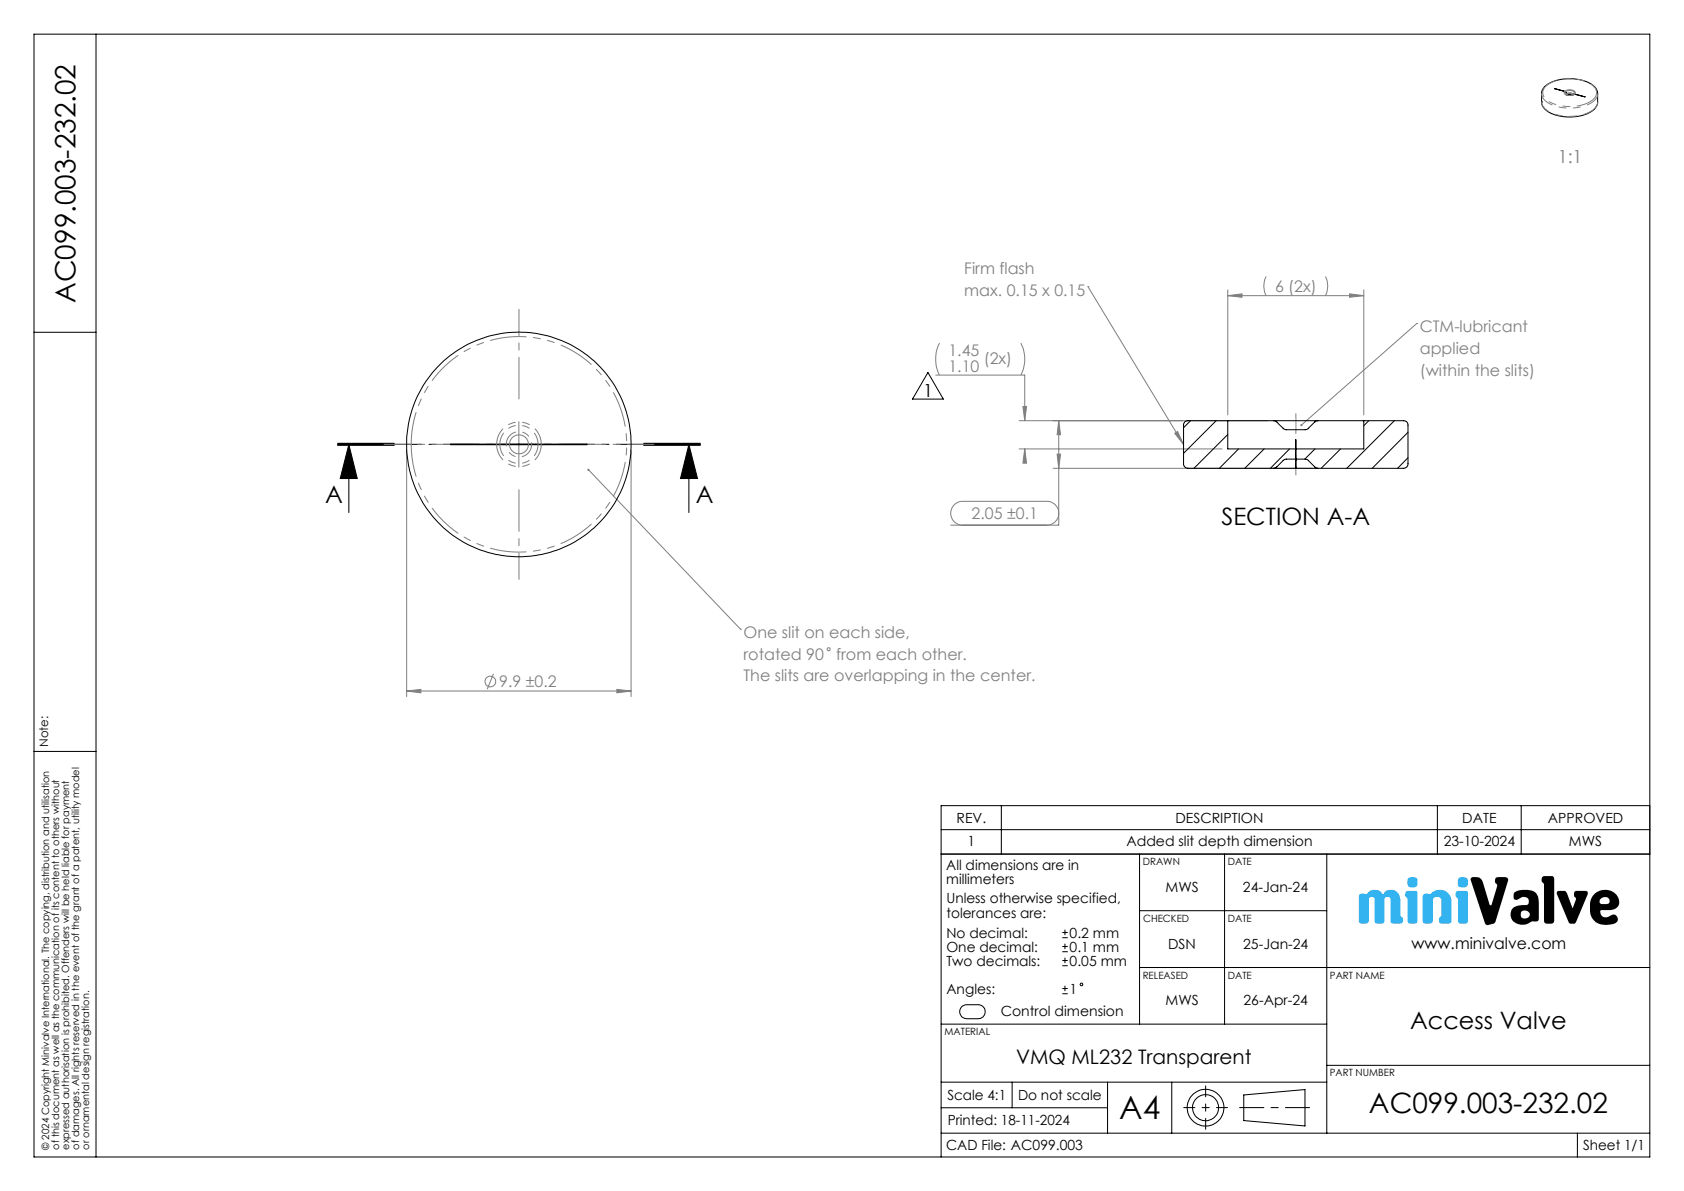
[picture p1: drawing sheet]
<svg xmlns="http://www.w3.org/2000/svg" width="297mm" height="210mm" viewBox="0 0 297 210" stroke-linecap="round" stroke-linejoin="round" font-family="sans-serif">
<g fill="none" stroke="#000" stroke-width=".18">
<path d="M6 6h285v198h-285zM16.9 6v198M6 58.6h10.9M6 132.5h10.9M201 150.6v30M216 150.6v30M234 150.6v49.2M291 150.6h-125v53.4M169.6 177.5l.7-.3h2.2a1.23 1.23 0 0 1 1.2 1.2 1.23 1.23 0 0 1-1.2 1.2h-2a1.26 1.26 0 0 1-1.1-.7 1.26 1.26 0 0 1 .2-1.4zM201 170.6h90M201 160.6h33M166 199.8h125"/>
<path d="M166 190.8h68M166 180.6h68M166 195.3h29.3M178.5 190.8v4.5M195.3 190.8v9M206.7 190.8v9M219.4 193.1l10.8-1v6.4l-10.8-.9zM234 187.8h57M278.2 199.8v4.2"/>
<circle cx="212.6" cy="195.3" r="2.29"/>
<circle cx="212.6" cy="195.3" r="3.2"/>
</g>
<path d="M212.6 191.5v7.6M216.5 195.3h-7.7" fill="none" stroke="#000" stroke-width=".18" stroke-dasharray="15.2 1.3 1.3 1.3" stroke-dashoffset="13.3"/>
<path d="M218.6 195.3h12.4" fill="none" stroke="#000" stroke-width=".18" stroke-dasharray="15.2 1.3 1.3 1.3" stroke-dashoffset="11"/>
<path d="M281 157.9a2.55 2.55 0 0 1 2.8-.9 2.55 2.55 0 0 1 1.8 2.3l-.3 .6a1.82 1.82 0 0 1-1.5 .6h-1.2a.39 .39 0 0 0-.4 .2 .39 .39 0 0 0 .1 .4l.3 .5 .4 .1h.6l1-.5 .4 .2 .3 .5v.5l-.4 .4-.7 .2a2.84 2.84 0 0 1-3.7-1.9v-2.1zM282.3 158.5l-.2 .2v.5l.2 .1 1.1 .1 .4-.2v-.6l-.2-.3-.7-.1zM274.6 157.2l.3-.1h1.1l.2 .1 1.2 2.9 .6-1.5-.1-.3-.3-.3 .1-.7 .3-.2h1.7a.41 .41 0 0 1 .3 .6l-2.1 5-.2 .2h-.7l-.4-.3-2-5zM272 154.6l.3-.1h1.5l.3 .2v7.7l-.1 .3-.4 .2-1-.1-.3-.4v-6.5l-.4-.5zM267.1 157.4l.7-.4 .9-.1a2.3 2.3 0 0 1 2.4 1l.3 1.1v3.2l-.4 .3-.8-.1-.5 .3a2.17 2.17 0 0 1-3.3-1.2l.1-.6a1.46 1.46 0 0 1 1.5-1.2l1.5-.2 .1-.3v-.6l-.4-.4-.6-.1-.9 .5h-.5l-.3-.2v-.7zM268.4 160.7l-.2 .3v.5l.2 .3 .8 .1 .5-.3 .1-.6-.3-.3-.5-.2zM259.5 154.7l.9-.1a1.19 1.19 0 0 1 1.1 1l1.2 4h.3l1.1-3.4v-.2l-.4-.3 .1-.9 .4-.2h1.3l.3 .2 .2 .3-2.3 7.5-.3 .3-.9 .2-.4-.1-.2-.2-2.5-7.6z" fill-rule="evenodd" fill="#000"/>
<path d="M257.2 154.9l.6-.3 .9 .2 .2 .6-.2 .9-.5 .2-.8-.1-.3-.4zM256.9 157.2l.2-.1h1.5l.3 .3v5.1l-.3 .3-1 .1-.5-.4v-3.9l-.4-.6v-.5zM251.1 157.7l.3-.2 .9 .1a2.04 2.04 0 0 1 2.4-.6 2.04 2.04 0 0 1 1.3 2v3.5l-.1 .2-.3 .2h-1.4l-.3-.2-.1-.8 .4-.5v-2.8l-.2-.3-.7-.2-.6 .5-.1 4.1-.4 .2-1-.1-.3-.4v-4.3zM247.9 157.3l.3-.2h1.5l.3 .3v5.1l-.3 .3h-1.1l-.4-.4v-3.9l-.4-.5zM239.7 157.8l.4-.3 .7 .1a.65 .65 0 0 0 .6-.4 1.68 1.68 0 0 1 2.5 .4h.2a1.58 1.58 0 0 1 2.6 0l.3 1v2.8l.4 .6v.6l-.3 .2-1.4 .1-.4-.3v-4.1l-.4-.3h-.4a.32 .32 0 0 0-.3 .4l-.1 4.1-.4 .2h-.8l-.4-.2-.1-4.3-.3-.2-.3-.1-.4 .3-.1 4.3-.4 .2h-.8l-.5-.4zM248.4 154.9l.6-.3 .6 .1 .3 .2 .1 .3-.1 1-.6 .3-.9-.2-.2-.5z" fill-rule="evenodd" fill="#33b3f0"/>
<g fill="none" stroke="#808080" stroke-width=".18">
<path d="M191.9 50.5h.1M191.9 50.5l16.8 27.9M216.5 52.1l2.5-.3v.6zM216.5 51.1v22.1M216.5 52.1h24M223.3 48.7a3.6 3.6 0 0 0 0 3.4M233.8 48.7a3.6 3.6 0 0 1 0 3.4M238 51.8l2.5 .3-2.5 .3zM240.5 51.1v22.1M249.9 57h.1M249.9 57l-20.4 18M71.7 79.4v43.4"/>
<path d="M87.5 78.4h8M91.5 74.4v8M111.3 79.4v43.4M165 66.1h15.7v8.1M165.7 60.5a6.3 6.3 0 0 0 0 5.6M179.7 74.2h43.9M179.7 79.2h35.8M180.1 60.5a6.3 6.3 0 0 1 0 5.6M180.4 71.7h.6l-.3 2.5zM180.7 79.2l.3 2.5h-.6zM180.7 79.2v2.5M186.7 74.2l.3 2.5h-.6z"/>
<path d="M186.7 74.2v18.4h-19M207.2 76.4l.5-.3 1 2.3zM103.8 82.8l26.8 28.1M169.8 92.6a2.1 2.1 0 0 1-2.1-2.1 2.1 2.1 0 0 1 2.1-2.1h14.8a2.1 2.1 0 0 1 2.1 2.1 2.1 2.1 0 0 1-2.1 2.1M185.7 82.6h45.8M186.4 80.1h.6l-.3 2.5zM87 118.8l-1.1 2.7M130.6 110.9h.1M71.7 121.8l2.5-.2v.6zM71.7 121.8h39.6M108.8 121.6l2.5 .2-2.5 .4z"/>
<circle cx="146.1" cy="114.5" r=".26"/>
<circle cx="86.5" cy="120.2" r=".94"/>
</g>
<g fill="none" stroke="#000" stroke-width=".18">
<path d="M59.5 78.5h10zM59.5 78.3h10M59.5 78.2h10M61.5 78.4l1.5 6h-3zM61.5 78.4v12M113.5 78.3h10M113.5 78.2h10M113.5 78.5h10M121.5 78.4l1.5 6h-3zM121.5 78.4v12M163.7 65.7l2.7 4.7h-5.5zM166 142.1h125v8.5h-125z"/>
<path d="M166 146.3h125M176.6 142.1v8.5M253.5 142.1v8.5M268.3 142.1v8.5M187.4 165.3h.9M187.4 164.4h.9M187.4 167.8h.9M187.4 166.9h.9M187.4 170.3h.9M187.4 169.4h.9M187.4 175.2h.9M187.4 174.3h.9"/>
<path d="M187.8 163.9v1M187.8 166.4v.9M187.8 168.9v.9M187.8 173.8v1"/>
<circle cx="190.7" cy="173.6" r=".23"/>
</g>
<path d="M123.5 78.3h-64" fill="none" stroke="#000" stroke-width=".18" stroke-dasharray="6.3 1.3 1.3 1.3" stroke-dashoffset="1.7"/>
<path d="M83.5 78.3h-15.8M91.5 70.3v-15.8M99.5 78.3h15.8M91.5 86.3v15.8" fill="none" stroke="#808080" stroke-width=".18" stroke-dasharray="15.2 1.3 1.3 1.3" stroke-dashoffset="7.9"/>
<path d="M228.5 72.9v10.8" fill="none" stroke="#808080" stroke-width=".18" stroke-dasharray="15.2 1.3 1.3 1.3" stroke-dashoffset="11.7"/>
<path d="M228.5 73.8v2" fill="none" stroke="#c0c0c0" stroke-width=".18"/>
<path d="M121.5 78.4l1.5 6h-3zM61.5 78.4l1.5 6h-3z" fill="#000"/>
<g fill="#808080">
<path d="M103.6 82.7a.21 .21 0 0 0 .2 .3 .21 .21 0 0 0 .2-.2 .21 .21 0 0 0-.3-.2l.1 .2zM207.2 76.4l.5-.3 1 2.3zM229.3 74.9l.1 .2 .1-.1-.1 .1a.21 .21 0 0 0 .3 0 .21 .21 0 0 0-.1-.3 .21 .21 0 0 0-.3 .1z"/>
<path d="M71.7 121.8l2.5-.2v.6zM108.8 121.6l2.5 .2-2.5 .4zM186.7 74.2l.3 2.5h-.6zM186.4 80.1h.6l-.3 2.5zM216.5 52.1l2.5-.3v.6zM238 51.8l2.5 .3-2.5 .3zM180.4 71.7h.6l-.3 2.5zM180.7 79.2l.3 2.5h-.6z"/>
</g>
<g fill="none" stroke="#000" stroke-width=".18">
<path d="M271.9 18h.1M272.3 15.4l.6-.6 .8-.3 1.6-.5 2.3-.1 1.4 .2 1.6 .7 .9 .8 .3 .7-.1 2.1-.4 .7-.5 .5-1.7 .7-1.3 .3h-1.5l-2-.3-1.5-.7-.6-.6-.2-.5-.1-2.2zM274.2 15.6h.1M274.2 15.6l1.7 .5M274.2 15.6v.1M275.9 16.1l.4 .4M276.2 16.7l.3 .1h.6l.4-.1M276.2 16.7h.1M276.3 16.5l.2 .1M276.3 16.5l.1 .1M276.5 16.6l.7 .2M277.5 16.7h.1"/>
<path d="M277.6 16.6l1.9 .5M277.6 16.6l-.2 .1M279.5 17.1h.1M79.5 78.3h24v.1h-24zM91.5 78.3v.1M210 74.2l-1.3 1.2M214.5 74.2l-5.8 5.7M216.5 74.2v5h12M216.5 76.6l-5.9 6M218.4 79.2l-3.3 3.4M223 79.2l-3.5 3.4M224.6 74.2h-15.3l-.3 .2-.3 .4v7.1l.5 .6 15.4 .1"/>
<path d="M224.6 74.2l.5 .1 1.2 1.3 .4 .2 3.7-.1 .3-.1 1.2-1.2 .5-.2M224.6 74.2h7.8M227.4 79.2l-3.4 3.4M231.9 79.2l-1.8 1.8M232.4 74.2h15.3l.3 .1 .3 .5v7.1l-.4 .6-15.5 .1M236.4 79.2l-3.4 3.4M240.5 74.2v5h-11.9M241.4 74.2l-.9 .9M245.9 74.2l-8.4 8.4M248.3 76.2l-6.3 6.4M224.6 82.6h3.9M228.5 81v1.6"/>
<path d="M228.5 81h-2l-1.4 1.4-.5 .2M228.5 81v-3.4l.1 3.4M228.5 82.6h.1M228.6 81v1.6M228.6 81h1.9l1.5 1.4 .4 .2M228.6 82.6h3.8M248.3 80.7l-1.8 1.9"/>
<circle cx="91.5" cy="78.4" r="19.8"/>
</g>
<path d="M87.6 78.3l.3-1.5 .8-1.2 1.3-.9 1.5-.3 1.5 .3 1.3 .9 .9 1.2 .3 1.5M95.5 78.4l-.3 1.5-.9 1.2-1.2 .9-1.5 .3-1.5-.3-1.4-.9-.8-1.2-.3-1.5" fill="none" stroke="#808080" stroke-width=".18" stroke-dasharray="6.3 1.3 1.3 1.3 1.3 1.3" stroke-dashoffset="3.4"/>
<path d="M272.6 15.2l-.4 .5-.1 .5 .1 .5 .3 .6 1.2 .9 1.8 .5h2.1l2-.4 1.4-.8 .4-.5 .2-.5-.2-.8-.7-.8-1.1-.6-1.5-.3-1.6-.1-1.5 .2-1.4 .4-1 .7M88.2 78.4l.2 1.2 .7 1.1 1.1 .7 1.3 .3 1.2-.2 1.2-.8 .7-1.1 .3-1.2M94.9 78.3l-.3-1.3-.7-1-1.1-.8-1.2-.2-1.3 .2-1.2 .8-.7 1-.2 1.3" fill="none" stroke="#808080" stroke-width=".18" stroke-dasharray="6.3 1.3 1.3 1.3 1.3 1.3" stroke-dashoffset="4.3"/>
<path d="M72.5 78.3a19 19 0 0 0 28.2 16.7 19 19 0 0 0 .9-32.8 19 19 0 0 0-29 15.2l-.1 .9" fill="none" stroke="#808080" stroke-width=".18" stroke-dasharray="6.3 1.3 1.3 1.3 1.3 1.3" stroke-dashoffset=".6"/>
<path d="M281.8 16.5l-.4 1-1 .8-1.6 .6-1.9 .2-1.9-.2-1.6-.6-1.1-.8-.3-.5-.1-.5M89.3 78.3l.1-.8 .5-.7 .7-.5 .9-.2 .8 .2 .8 .4 .5 .8 .2 .8M93.8 78.4l-.2 .8-.5 .7-.7 .5-.8 .2-.9-.2-.7-.4-.5-.8-.2-.8" fill="none" stroke="#808080" stroke-width=".18" stroke-dasharray="6.3 1.3 1.3 1.3 1.3 1.3" stroke-dashoffset="3.5"/>
<path d="M276 16.1l.5-.2h.8l.5 .3-.1 .4M276.1 16.2l-.1 .2 .2 .2M276.3 16.7v-.2M276.4 16.5l.7-.1 .2 .1 .1 .2M276.5 16.6v.2M277.2 16.8v-.2l-.2-.1-.5 .1M277.5 16.6h.1M277.6 16.6v-.3l-.4-.3h-.6l-.5 .2M277.7 16.6l-.6 .2h-.7l-.5-.3 .1-.4M281.2 19.2l.4-.6 .2-.6M89.9 78.4l.1 .6 .4 .5 .5 .4 .6 .1 .7-.1 .5-.4 .4-.5 .1-.6M93.2 78.3l-.1-.6-.4-.5-.5-.4-.7-.1-.6 .1-.5 .4-.4 .5-.1 .6" fill="none" stroke="#808080" stroke-width=".18" stroke-dasharray="6.3 1.3 1.3 1.3 1.3 1.3"/>
<path d="M271.9 18l.3 .8 .7 .7 1.2 .6 1.5 .3 1.7 .1 1.6-.2 1.4-.5 .9-.6" fill="none" stroke="#808080" stroke-width=".18" stroke-dasharray="6.3 1.3 1.3 1.3 1.3 1.3" stroke-dashoffset="4.2"/>
<text font-size="5.6" x="197.4" y="197.3">A4</text>
<g font-size="4.9">
<text x="13.3" y="53.4" transform="rotate(-90 13.3 53.4)">AC099.003-232.02</text>
<text x="241.4" y="196.2">AC099.003-232.02</text>
</g>
<g font-size="4.2">
<text x="57.3" y="88.6">A</text>
<text x="122.7" y="88.6">A</text>
<text x="215.4" y="92.6">SECTION A-A</text>
<text x="248.7" y="181.3">Access Valve</text>
</g>
<text font-size="3.5" x="179.2" y="187.7">VMQ ML232 Transparent</text>
<text font-size="3.2" fill="#808080" x="274.7" y="28.7">1:1</text>
<text font-size="3.2" x="162.8" y="69.9">1</text>
<g font-size="2.8" fill="#808080">
<text x="170.1" y="48.3">Firm flash</text>
<text x="170.1" y="52.1">max. 0.15 x 0.15</text>
<text x="224.9" y="51.5">6 (2x)</text>
<text x="250.4" y="58.6">CTM-lubricant</text>
<text x="167.3" y="62.7">1.45</text>
<text x="167.3" y="65.5">1.10</text>
<text x="173.5" y="64.3">(2x)</text>
<text x="250.4" y="62.4">applied</text>
<text x="250.4" y="66.2">(within the slits)</text>
<text x="171.4" y="91.5">2.05 ±0.1</text>
<text x="131.1" y="112.5">One slit on each side,</text>
<text x="131.1" y="116.3">rotated 90</text>
<text x="147.5" y="116.3">from each other.</text>
<text x="88.1" y="121.2">9.9 ±0.2</text>
<text x="131.1" y="120.2">The slits are overlapping in the center.</text>
</g>
<text font-size="2.8" x="249" y="167.2">www.minivalve.com</text>
<g font-size="2.5">
<text x="168.7" y="145.1">REV.</text>
<text x="170.6" y="149.1">1</text>
<text x="198.7" y="149.1">Added slit depth dimension</text>
<text x="207.3" y="145.1">DESCRIPTION</text>
<text x="254.6" y="149.1">23-10-2024</text>
<text x="257.9" y="145.1">DATE</text>
<text x="273" y="145.1">APPROVED</text>
<text x="276.7" y="149.1">MWS</text>
<text x="166.9" y="153.4">All dimensions are in</text>
<text x="166.9" y="155.9">millimeters</text>
<text x="166.9" y="159.3">Unless otherwise specified,</text>
<text x="166.9" y="161.8">tolerances are:</text>
<text x="205.6" y="157.3">MWS</text>
<text x="219.2" y="157.3">24-Jan-24</text>
<text x="166.9" y="165.3">No decimal:</text>
<text x="166.9" y="167.8">One decimal:</text>
<text x="188.7" y="165.3">0.2 mm</text>
<text x="188.7" y="167.8">0.1 mm</text>
<text x="206" y="167.3">DSN</text>
<text x="219.3" y="167.3">25-Jan-24</text>
<text x="166.9" y="170.3">Two decimals:</text>
<text x="188.7" y="170.3">0.05 mm</text>
<text x="166.9" y="175.2">Angles:</text>
<text x="176.5" y="179.2">Control dimension</text>
<text x="188.7" y="175.2">1</text>
<text x="205.6" y="177.3">MWS</text>
<text x="219.3" y="177.3">26-Apr-24</text>
<text x="167.1" y="194">Scale 4:1</text>
<text x="179.6" y="194">Do not scale</text>
<text x="166.9" y="202.8">CAD File: AC099.003</text>
<text x="167.1" y="198.4">Printed: 18-11-2024</text>
<text x="279.2" y="202.8">Sheet 1/1</text>
</g>
<text font-size="2.1" x="8.5" y="131.7" transform="rotate(-90 8.5 131.7)">Note:</text>
<g font-size="1.8">
<text x="201.5" y="152.5">DRAWN</text>
<text x="216.5" y="152.5">DATE</text>
<text x="201.6" y="162.5">CHECKED</text>
<text x="216.5" y="162.5">DATE</text>
<text x="201.5" y="172.5">RELEASED</text>
<text x="216.5" y="172.5">DATE</text>
<text x="234.6" y="172.6">PART NAME</text>
<text x="166.6" y="182.6">MATERIAL</text>
<text x="234.5" y="189.8">PART NUMBER</text>
<text x="8.7" y="202.7" transform="rotate(-90 8.7 202.7)">© 2024 Copyright Minivalve International. The copying, distribution and utilisation</text>
<text x="10.4" y="202.7" transform="rotate(-90 10.4 202.7)">of this document as well as the communication of its content to others without</text>
<text x="12.2" y="202.7" transform="rotate(-90 12.2 202.7)">expressed authorisation is prohibited. Offenders will be held liable for payment</text>
<text x="14" y="202.7" transform="rotate(-90 14 202.7)">of damages. All rights reserved in the event of the grant of a patent, utility model</text>
<text x="15.7" y="202.7" transform="rotate(-90 15.7 202.7)">or ornamental design registration.</text>
</g>
</svg>
